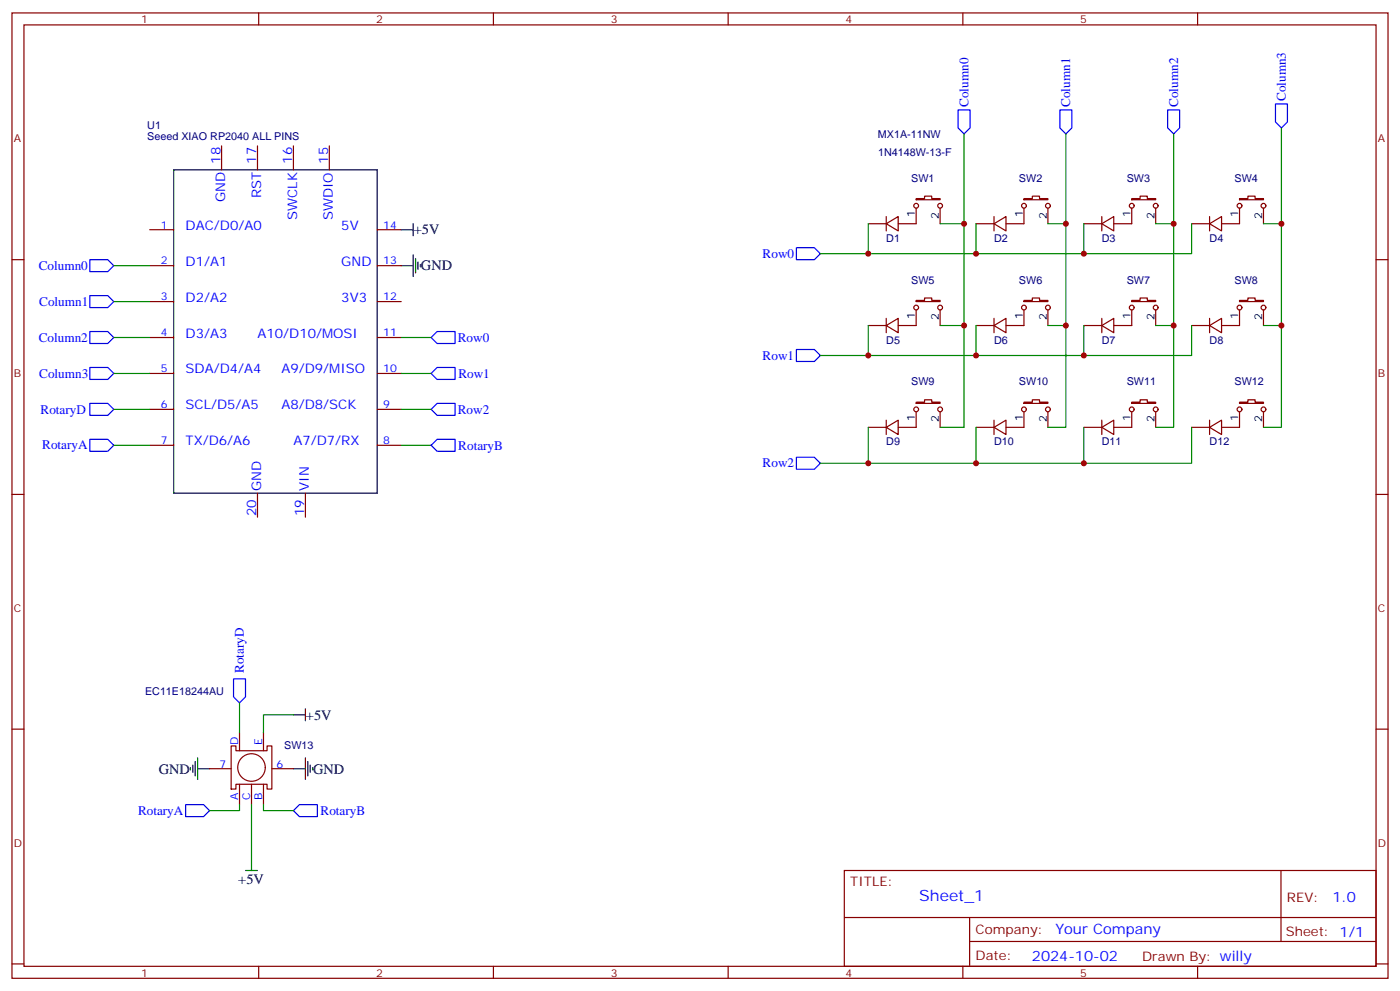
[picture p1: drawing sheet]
<svg xmlns="http://www.w3.org/2000/svg" width="412mm" height="292mm" viewBox="0 0 412 292" stroke-linecap="round" stroke-linejoin="round" font-family="sans-serif">
<g fill="none" stroke="#870000" stroke-width=".35">
<path d="M3.5 3.8h405.4v284.3h-405.4zM7.1 7.3h398.2v277.3h-398.2zM76.2 3.8v3.5M145.3 3.8v3.5M214.5 3.8v3.5M283.6 3.8v3.5M352.8 3.8v3.5M65.3 43v7M75.8 43v7M86.4 43v7M97 43v7M269.9 58.5h2.4v-.7h2.2v.7h2.4v.3h-7z"/>
<path d="M301.6 58.5h2.5v-.7h2.1v.7h2.5v.3h-7.1zM333.4 58.5h2.4v-.7h2.2v.7h2.4v.3h-7zM365.1 58.5h2.5v-.7h2.1v.7h2.5v.3h-7.1zM3.5 76.5h3.6M44.1 67.7h7.1M44.1 78.2h7.1M111.1 67.7h7.1M111.1 78.2h7.1M255.8 65.9h5.3M261.1 65.9l3.5-2.1v4.2zM261.1 63.8v4.2M269.9 61.3v4.6h-5.3"/>
<path d="M276.9 61.3v4.6M287.5 65.9h5.3M292.8 65.9l3.5-2.1v4.2zM292.8 63.8v4.2M301.6 61.3v4.6h-5.3M308.7 61.3v4.6M319.3 65.9h5.3M324.6 65.9l3.5-2.1v4.2zM324.6 63.8v4.2M333.4 61.3v4.6h-5.3M340.4 61.3v4.6M351 65.9h5.3"/>
<path d="M356.3 65.9l3.5-2.1v4.2zM356.3 63.8v4.2M365.1 61.3v4.6h-5.3M372.2 61.3v4.6M405.3 76.5h3.6M44.1 88.8h7.1M44.1 99.4h7.1M111.1 88.8h7.1M111.1 99.4h7.1M255.8 95.9h5.3M261.1 95.9l3.5-2.1v4.2zM261.1 93.8v4.2"/>
<path d="M269.9 88.5h2.4v-.7h2.2v.7h2.4v.3h-7zM269.9 91.3v4.6h-5.3M276.9 91.3v4.6M287.5 95.9h5.3M292.8 95.9l3.5-2.1v4.2zM292.8 93.8v4.2M301.6 88.5h2.5v-.7h2.1v.7h2.5v.3h-7.1zM301.6 91.3v4.6h-5.3M308.7 91.3v4.6M319.3 95.9h5.3M324.6 95.9l3.5-2.1v4.2zM324.6 93.8v4.2"/>
<path d="M333.4 88.5h2.4v-.7h2.2v.7h2.4v.3h-7zM333.4 91.3v4.6h-5.3M340.4 91.3v4.6M351 95.9h5.3M356.3 95.9l3.5-2.1v4.2zM356.3 93.8v4.2M365.1 88.5h2.5v-.7h2.1v.7h2.5v.3h-7.1zM365.1 91.3v4.6h-5.3M372.2 91.3v4.6M44.1 110h7.1M111.1 110h7.1M269.9 118.5h2.4v-.7h2.2v.7h2.4v.3h-7z"/>
<path d="M301.6 118.5h2.5v-.7h2.1v.7h2.5v.3h-7.1zM333.4 118.5h2.4v-.7h2.2v.7h2.4v.3h-7zM365.1 118.5h2.5v-.7h2.1v.7h2.5v.3h-7.1zM44.1 120.6h7.1M44.1 131.2h7.1M111.1 120.6h7.1M111.1 131.2h7.1M255.8 125.9h5.3M261.1 125.9l3.5-2.1v4.2zM261.1 123.8v4.2M269.9 121.3v4.6h-5.3M276.9 121.3v4.6"/>
<path d="M287.5 125.9h5.3M292.8 125.9l3.5-2.1v4.2zM292.8 123.8v4.2M301.6 121.3v4.6h-5.3M308.7 121.3v4.6M319.3 125.9h5.3M324.6 125.9l3.5-2.1v4.2zM324.6 123.8v4.2M333.4 121.3v4.6h-5.3M340.4 121.3v4.6M351 125.9h5.3M356.3 125.9l3.5-2.1v4.2z"/>
<path d="M356.3 123.8v4.2M365.1 121.3v4.6h-5.3M372.2 121.3v4.6M3.5 145.6h3.6M75.8 145.3v7M90 145.3v7M405.3 145.6h3.6M3.5 214.8h3.6M68.1 219.7h1.4v1.4h9.2v-1.4h1.4v12.7h-1.4v-1.4h-9.2v1.4h-1.4zM70.6 215.8v5.3M77.6 215.8v5.3M405.3 214.8h3.6"/>
<path d="M61.7 226.4h6.4M70.6 231v6M74.1 231v6M77.6 231v6M80.1 226.4h6.3M248.7 256.4h156.6v28.2h-156.6zM377.3 256.4v20.9M248.7 270.2h156.5M285.6 277.3h119.6M285.6 270.2v14.2M3.5 283.9h3.6M76.2 284.6v3.5"/>
<path d="M145.3 284.6v3.5M214.5 284.6v3.5M283.6 284.6v3.5M352.8 284.6v3.5M405.3 283.9h3.6"/>
<circle cx="269.9" cy="60.6" r=".71"/>
<circle cx="276.9" cy="60.6" r=".71"/>
<circle cx="301.6" cy="60.6" r=".71"/>
<circle cx="308.7" cy="60.6" r=".71"/>
<circle cx="333.4" cy="60.6" r=".71"/>
<circle cx="340.4" cy="60.6" r=".71"/>
<circle cx="365.1" cy="60.6" r=".71"/>
<circle cx="372.2" cy="60.6" r=".71"/>
<circle cx="269.9" cy="90.6" r=".71"/>
<circle cx="276.9" cy="90.6" r=".71"/>
<circle cx="301.6" cy="90.6" r=".71"/>
<circle cx="308.7" cy="90.6" r=".71"/>
<circle cx="333.4" cy="90.6" r=".71"/>
<circle cx="340.4" cy="90.6" r=".71"/>
<circle cx="365.1" cy="90.6" r=".71"/>
<circle cx="372.2" cy="90.6" r=".71"/>
<circle cx="269.9" cy="120.6" r=".71"/>
<circle cx="276.9" cy="120.6" r=".71"/>
<circle cx="301.6" cy="120.6" r=".71"/>
<circle cx="308.7" cy="120.6" r=".71"/>
<circle cx="333.4" cy="120.6" r=".71"/>
<circle cx="340.4" cy="120.6" r=".71"/>
<circle cx="365.1" cy="120.6" r=".71"/>
<circle cx="372.2" cy="120.6" r=".71"/>
<circle cx="74.1" cy="226.1" r="4.1"/>
</g>
<g fill="none" stroke="#000" stroke-width=".35">
<path d="M51.2 50h59.9v95.3h-59.9zM118.2 67.7h3.5M118.2 78.2h3.5M121.7 65.9v3.5M121.7 75.1v6.3M122.4 76.1v4.3M123.1 77.2v2.1M123.8 77.9v.7M86.4 210.5h3.6M90 208.8v3.5M56.1 226.1v.7M56.8 225.4v2.1"/>
<path d="M57.5 224.3v4.2M58.2 226.4h3.5M58.2 223.2v6.4M86.4 226.4h3.6M90 223.2v6.4M90.7 224.3v4.2M91.4 225.4v2.1M92.1 226.1v.7M72.3 256.4h3.5M74.1 252.9v3.5"/>
</g>
<g fill="none" stroke="#00f" stroke-width=".35">
<path d="M282.2 32.4h3.6v5.3l-1.8 1.7-1.8-1.7zM312.2 32.4h3.5v5.3l-1.7 1.7-1.8-1.7zM344 32.4h3.5v5.3l-1.8 1.7-1.7-1.7zM375.7 30.6h3.5v5.3l-1.7 1.8-1.8-1.8zM26.5 76.5h5.2l1.8 1.7-1.8 1.8h-5.2zM234.6 73h5.3l1.8 1.7-1.8 1.8h-5.3zM26.5 87.1h5.2l1.8 1.7-1.8 1.8h-5.2zM26.5 97.6h5.2l1.8 1.8-1.8 1.8h-5.2zM127 99.4l1.8-1.8h5.3v3.6h-5.3zM26.5 108.2h5.2l1.8 1.8-1.8 1.8h-5.2zM26.5 118.8h5.2l1.8 1.8-1.8 1.7h-5.2zM127 110l1.8-1.8h5.3v3.6h-5.3z"/>
<path d="M234.6 102.9h5.3l1.8 1.8-1.8 1.8h-5.3zM26.5 129.4h5.2l1.8 1.8-1.8 1.7h-5.2zM127 120.6l1.8-1.8h5.3v3.5h-5.3zM127 131.2l1.8-1.8h5.3v3.5h-5.3zM234.6 134.7h5.3l1.8 1.8-1.8 1.7h-5.3zM68.8 200h3.5v5.2l-1.7 1.8-1.8-1.8zM54.7 237h5.3l1.7 1.8-1.7 1.7h-5.3zM86.4 238.8l1.8-1.8h5.3v3.5h-5.3z"/>
</g>
<g fill="none" stroke="#008700" stroke-width=".35">
<path d="M284 39.4v86.5h-7.1M314 39.4v86.5h-5.3M345.7 39.4v86.5h-5.3M377.5 37.7v88.2h-5.3M33.5 78.2h10.6M255.8 65.9v8.8M276.9 65.9h7.1M287.5 65.9v8.8M308.7 65.9h5.3M319.3 65.9v8.8M340.4 65.9h5.3M351 65.9v8.8h-109.3"/>
<path d="M372.2 65.9h5.3M33.5 88.8h10.6M33.5 99.4h10.6M118.2 99.4h8.8M255.8 95.9v8.8M276.9 95.9h7.1M287.5 95.9v8.8M308.7 95.9h5.3M319.3 95.9v8.8M340.4 95.9h5.3M351 95.9v8.8h-109.3M372.2 95.9h5.3"/>
<path d="M33.5 110h10.6M118.2 110h8.8M33.5 120.6h10.6M33.5 131.2h10.6M118.2 120.6h8.8M118.2 131.2h8.8M255.8 125.9v10.6M287.5 125.9v10.6M319.3 125.9v10.6M351 125.9v10.6h-109.3M70.6 207v8.8M86.4 210.5h-8.8v5.3"/>
<path d="M70.6 237v1.8h-8.9M74.1 237v15.9M77.6 237v1.8h8.8"/>
</g>
<g fill="#c00">
<circle cx="314" cy="95.9" r=".88"/>
<circle cx="284" cy="95.9" r=".88"/>
<circle cx="345.7" cy="65.9" r=".88"/>
<circle cx="314" cy="65.9" r=".88"/>
<circle cx="284" cy="65.9" r=".88"/>
<circle cx="377.5" cy="65.9" r=".88"/>
<circle cx="377.5" cy="95.9" r=".88"/>
<circle cx="319.3" cy="74.7" r=".88"/>
<circle cx="287.5" cy="74.7" r=".88"/>
<circle cx="255.8" cy="74.7" r=".88"/>
<circle cx="319.3" cy="104.7" r=".88"/>
<circle cx="287.5" cy="104.7" r=".88"/>
<circle cx="255.8" cy="104.7" r=".88"/>
<circle cx="319.3" cy="136.5" r=".88"/>
<circle cx="287.5" cy="136.5" r=".88"/>
<circle cx="255.8" cy="136.5" r=".88"/>
<circle cx="345.7" cy="95.9" r=".88"/>
</g>
<text font-size="4.6" fill="#00f" x="270.8" y="265.4">Sheet_1</text>
<g font-size="4.2">
<text x="121.9" y="69">+5V</text>
<text x="124" y="79.6">GND</text>
<text x="90.1" y="211.9">+5V</text>
<text x="46.7" y="227.8">GND</text>
<text x="92.3" y="227.8">GND</text>
<text x="70.2" y="260.4">+5V</text>
</g>
<g font-size="4.2" fill="#00f">
<text x="392.5" y="265.7">1.0</text>
<text x="310.9" y="275.2">Your Company</text>
<text x="304" y="283">2024-10-02</text>
</g>
<g font-size="3.9" fill="#00f">
<text x="378.8" y="29.7" transform="rotate(-90 378.8 29.7)">Column3</text>
<text x="285.3" y="31.5" transform="rotate(-90 285.3 31.5)">Column0</text>
<text x="315.3" y="31.5" transform="rotate(-90 315.3 31.5)">Column1</text>
<text x="347" y="31.5" transform="rotate(-90 347 31.5)">Column2</text>
<text x="64.9" y="48.3" transform="rotate(-90 64.9 48.3)">18</text>
<text x="75.5" y="48.3" transform="rotate(-90 75.5 48.3)">17</text>
<text x="86.1" y="48.3" transform="rotate(-90 86.1 48.3)">16</text>
<text x="96.7" y="48.3" transform="rotate(-90 96.7 48.3)">15</text>
<text x="66.3" y="59.6" transform="rotate(-90 66.3 59.6)">GND</text>
<text x="76.9" y="58.5" transform="rotate(-90 76.9 58.5)">RST</text>
<text x="87.5" y="64.8" transform="rotate(-90 87.5 64.8)">SWCLK</text>
<text x="98.1" y="64.9" transform="rotate(-90 98.1 64.9)">SWDIO</text>
<text x="54.7" y="67.7">DAC/D0/A0</text>
<text x="100.5" y="67.7">5V</text>
<text x="224.7" y="75.9">Row0</text>
<text x="11.4" y="79.5">Column0</text>
<text x="54.7" y="78.2">D1/A1</text>
<text x="100.5" y="78.2">GND</text>
<text x="54.7" y="88.8">D2/A2</text>
<text x="100.5" y="88.8">3V3</text>
<text x="11.6" y="90">Column1</text>
<text x="11.4" y="100.6">Column2</text>
<text x="54.7" y="99.4">D3/A3</text>
<text x="75.8" y="99.4">A10/D10/MOSI</text>
<text x="134.9" y="100.7">Row0</text>
<text x="224.7" y="105.9">Row1</text>
<text x="11.6" y="111.2">Column3</text>
<text x="54.7" y="110">SDA/D4/A4</text>
<text x="82.9" y="110">A9/D9/MISO</text>
<text x="135" y="111.3">Row1</text>
<text x="11.9" y="121.8">RotaryD</text>
<text x="54.7" y="120.6">SCL/D5/A5</text>
<text x="82.9" y="120.6">A8/D8/SCK</text>
<text x="134.9" y="121.9">Row2</text>
<text x="54.7" y="131.2">TX/D6/A6</text>
<text x="86.4" y="131.2">A7/D7/RX</text>
<text x="12.4" y="132.4">RotaryA</text>
<text x="135" y="132.5">RotaryB</text>
<text x="224.7" y="137.7">Row2</text>
<text x="76.9" y="144.6" transform="rotate(-90 76.9 144.6)">GND</text>
<text x="91" y="144.6" transform="rotate(-90 91 144.6)">VIN</text>
<text x="75.5" y="152" transform="rotate(-90 75.5 152)">20</text>
<text x="89.6" y="152" transform="rotate(-90 89.6 152)">19</text>
<text x="71.8" y="198.2" transform="rotate(-90 71.8 198.2)">RotaryD</text>
<text x="40.7" y="240">RotaryA</text>
<text x="94.4" y="240.1">RotaryB</text>
</g>
<g font-size="3.9" fill="#800">
<text x="250.5" y="261">TITLE:</text>
<text x="379.1" y="265.7">REV:</text>
<text x="287.4" y="275.2">Company:</text>
<text x="378.7" y="275.8">Sheet: 1/1</text>
<text x="287.4" y="282.9">Date:</text>
<text x="336.4" y="282.9">Drawn By: willy</text>
</g>
<g font-size="3.2" fill="#800">
<text x="41.6" y="6.8">1</text>
<text x="110.8" y="6.8">2</text>
<text x="179.9" y="6.8">3</text>
<text x="249.1" y="6.8">4</text>
<text x="318.2" y="6.8">5</text>
<text x="4.1" y="41.9">A</text>
<text x="405.9" y="41.9">A</text>
<text x="4.1" y="111.1">B</text>
<text x="405.9" y="111.1">B</text>
<text x="4.1" y="180.2">C</text>
<text x="405.9" y="180.2">C</text>
<text x="4.1" y="249.3">D</text>
<text x="405.9" y="249.3">D</text>
<text x="41.6" y="287.6">1</text>
<text x="110.8" y="287.6">2</text>
<text x="179.9" y="287.6">3</text>
<text x="249.1" y="287.6">4</text>
<text x="318.2" y="287.6">5</text>
</g>
<g font-size="3.2" fill="#000080">
<text x="43.4" y="41.2">Seeed XIAO RP2040 ALL PINS</text>
<text x="43.4" y="38">U1</text>
<text x="258.6" y="40.6">MX1A-11NW</text>
<text x="258.7" y="45.9">1N4148W-13-F</text>
<text x="268.4" y="53.5">SW1</text>
<text x="300.2" y="53.5">SW2</text>
<text x="331.9" y="53.5">SW3</text>
<text x="363.7" y="53.5">SW4</text>
<text x="261.1" y="71.2">D1</text>
<text x="292.8" y="71.2">D2</text>
<text x="324.6" y="71.2">D3</text>
<text x="356.3" y="71.2">D4</text>
<text x="268.4" y="83.5">SW5</text>
<text x="300.2" y="83.5">SW6</text>
<text x="331.9" y="83.5">SW7</text>
<text x="363.7" y="83.5">SW8</text>
<text x="261.1" y="101.2">D5</text>
<text x="292.8" y="101.2">D6</text>
<text x="324.6" y="101.2">D7</text>
<text x="356.3" y="101.2">D8</text>
<text x="268.4" y="113.5">SW9</text>
<text x="300.2" y="113.5">SW10</text>
<text x="331.9" y="113.5">SW11</text>
<text x="363.7" y="113.5">SW12</text>
<text x="261.1" y="131.2">D9</text>
<text x="292.8" y="131.2">D10</text>
<text x="324.6" y="131.2">D11</text>
<text x="356.3" y="131.2">D12</text>
<text x="42.7" y="204.6">EC11E18244AU</text>
<text x="83.7" y="220.5">SW13</text>
</g>
<g font-size="3.2">
<text x="269.5" y="64" transform="rotate(-90 269.5 64)">1</text>
<text x="276.6" y="64.4" transform="rotate(-90 276.6 64.4)">2</text>
<text x="301.3" y="64" transform="rotate(-90 301.3 64)">1</text>
<text x="308.3" y="64.4" transform="rotate(-90 308.3 64.4)">2</text>
<text x="333" y="64" transform="rotate(-90 333 64)">1</text>
<text x="340.1" y="64.4" transform="rotate(-90 340.1 64.4)">2</text>
<text x="364.8" y="64" transform="rotate(-90 364.8 64)">1</text>
<text x="371.8" y="64.4" transform="rotate(-90 371.8 64.4)">2</text>
<text x="269.5" y="94" transform="rotate(-90 269.5 94)">1</text>
<text x="276.6" y="94.4" transform="rotate(-90 276.6 94.4)">2</text>
<text x="301.3" y="94" transform="rotate(-90 301.3 94)">1</text>
<text x="308.3" y="94.4" transform="rotate(-90 308.3 94.4)">2</text>
<text x="333" y="94" transform="rotate(-90 333 94)">1</text>
<text x="340.1" y="94.4" transform="rotate(-90 340.1 94.4)">2</text>
<text x="364.8" y="94" transform="rotate(-90 364.8 94)">1</text>
<text x="371.8" y="94.4" transform="rotate(-90 371.8 94.4)">2</text>
<text x="269.5" y="124" transform="rotate(-90 269.5 124)">1</text>
<text x="276.6" y="124.4" transform="rotate(-90 276.6 124.4)">2</text>
<text x="301.3" y="124" transform="rotate(-90 301.3 124)">1</text>
<text x="308.3" y="124.4" transform="rotate(-90 308.3 124.4)">2</text>
<text x="333" y="124" transform="rotate(-90 333 124)">1</text>
<text x="340.1" y="124.4" transform="rotate(-90 340.1 124.4)">2</text>
<text x="364.8" y="124" transform="rotate(-90 364.8 124)">1</text>
<text x="371.8" y="124.4" transform="rotate(-90 371.8 124.4)">2</text>
</g>
<g font-size="3.2" fill="#00f">
<text x="47.4" y="67.3">1</text>
<text x="112.9" y="67.3">14</text>
<text x="47.4" y="77.9">2</text>
<text x="112.9" y="77.9">13</text>
<text x="47.4" y="88.5">3</text>
<text x="112.9" y="88.5">12</text>
<text x="47.4" y="99.1">4</text>
<text x="112.9" y="99.1">11</text>
<text x="47.4" y="109.6">5</text>
<text x="112.9" y="109.6">10</text>
<text x="47.4" y="120.2">6</text>
<text x="112.9" y="120.2">9</text>
<text x="47.4" y="130.8">7</text>
<text x="112.9" y="130.8">8</text>
<text x="70.2" y="219.4" transform="rotate(-90 70.2 219.4)">D</text>
<text x="77.3" y="219.4" transform="rotate(-90 77.3 219.4)">E</text>
<text x="64.7" y="226.1">7</text>
<text x="81.5" y="226.1">6</text>
<text x="70.2" y="235.6" transform="rotate(-90 70.2 235.6)">A</text>
<text x="73.7" y="235.7" transform="rotate(-90 73.7 235.7)">C</text>
<text x="77.3" y="235.6" transform="rotate(-90 77.3 235.6)">B</text>
</g>
</svg>
